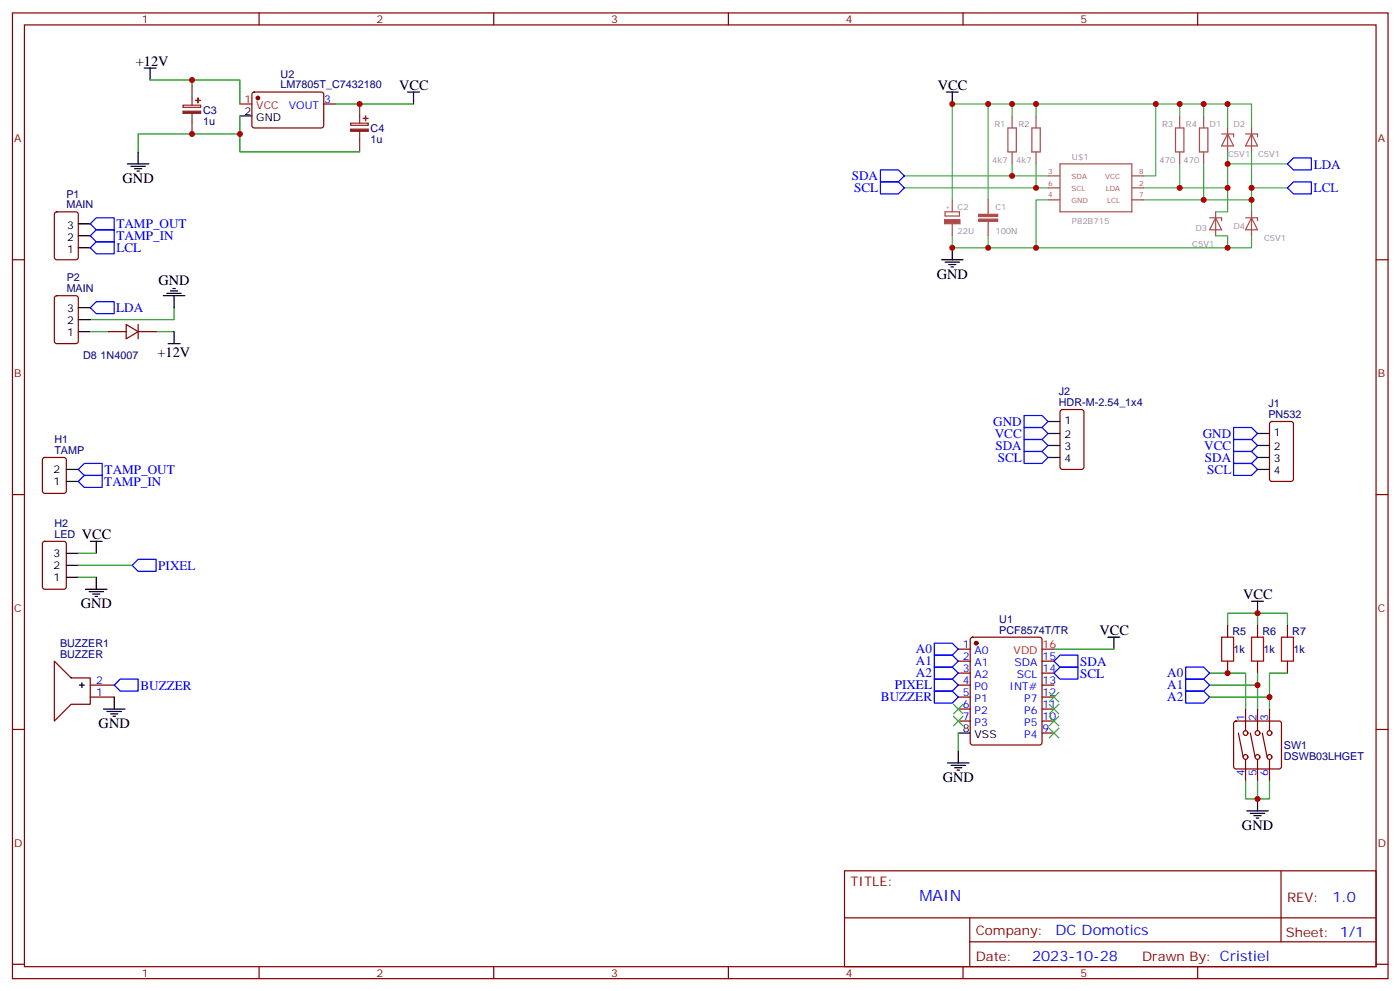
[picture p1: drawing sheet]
<svg xmlns="http://www.w3.org/2000/svg" width="413mm" height="292mm" viewBox="0 0 413 292" stroke-linecap="round" stroke-linejoin="round" font-family="sans-serif">
<g fill="none" stroke="#870000" stroke-width=".35">
<path d="M3.7 3.8h405.3v284.3h-405.3zM7.2 7.3h398.3v277.3h-398.3zM76.3 3.8v3.5M145.5 3.8v3.5M214.6 3.8v3.5M283.8 3.8v3.5M352.9 3.8v3.5M74.5 27.3l.4-.2h20.1l.4 .7-.1 9.4-.6 .5-20-.1-.5-.6v-9.2zM95.4 30.6h3.5M3.7 76.5h3.5M16.3 62.6l.4-.2h5.7l.6 .4 .1 13-.5 .6-5.9 .1-.6-.5-.1-12.9zM405.5 76.5h3.5"/>
<path d="M16.3 87.3l.4-.2h5.7l.6 .4 .1 13-.5 .6-5.9 .1-.6-.5-.1-12.9zM31.9 97.6h5.3M37.2 95.5l3.5 2.1-3.5 2.2zM40.7 95.5v4.3M40.7 97.6h5.3M12.7 134.9l.5-.2h5.6l.7 .4v9.5l-.4 .6-5.9 .1-.7-.5v-9.4zM312.6 120.8l.5-.2h5.6l.6 .4 .1 16.5-.5 .7h-5.8l-.7-.4-.1-16.5zM374.3 124.3l.5-.2h5.6l.7 .4v16.5l-.4 .7h-5.9l-.7-.4v-16.5zM3.7 145.6h3.5M12.7 159.6l.5-.2h5.6l.7 .4v13l-.4 .6-5.9 .1-.7-.5v-12.9zM405.5 145.6h3.5M16 194.7l5 4.9h5.6v7.8h-5.6l-5 4.9z"/>
<path d="M282.4 191.1h3.5M282.4 194.7h3.5M282.4 198.2h3.5M286.1 187.8l.5-.2h19.8l.6 .4 .1 30.7-.5 .6-20 .1-.7-.5v-30.6zM307.1 194.7h3.5M307.1 198.2h3.5M361.7 184.1v3.5M361.7 194.7v3.5M370.6 184.1v3.5M370.6 194.7v3.5M379.4 184.1v3.5M379.4 194.7v3.5"/>
<path d="M3.7 214.8h3.5M26.6 201.7h7.1M26.6 205.2h7.1M282.4 201.7h3.5M282.4 205.2h3.5M282.4 208.8h3.5M282.4 212.3h3.5M307.1 201.7h3.5M307.1 205.2h3.5M307.1 208.8h3.5M307.1 212.3h3.5M307.1 215.8h3.5"/>
<path d="M363.7 212.5l.5-.2h12.7l.5 .2 .2 .5v12.7l-.2 .5-.5 .2h-12.7l-.5-.2-.2-.5v-12.7zM364.9 215.8l1.4 7.1M367 208.8v6.3M368.4 215.8l1.5 7.1M370.6 208.8v6.3M372 215.8l1.4 7.1M374.1 208.8v6.3M405.5 214.8h3.5M367 223.6v6.3M370.6 223.6v6.3M374.1 223.6v6.3M248.8 256.4h156.7v28.2h-156.7z"/>
<path d="M377.5 256.4v20.9M248.9 270.2h156.5M285.8 277.3h119.6M285.8 270.2v14.2M3.7 283.9h3.5M76.3 284.6v3.5M145.5 284.6v3.5M214.6 284.6v3.5M283.8 284.6v3.5M352.9 284.6v3.5M405.5 283.9h3.5"/>
<circle cx="367" cy="215.8" r=".71"/>
<circle cx="370.6" cy="215.8" r=".71"/>
<circle cx="374.1" cy="215.8" r=".71"/>
<circle cx="367" cy="222.9" r=".71"/>
<circle cx="370.6" cy="222.9" r=".71"/>
<circle cx="374.1" cy="222.9" r=".71"/>
</g>
<g fill="none" stroke="#4aa64a" stroke-width=".35">
<path d="M291.2 30.6v28.2M298.2 30.6v3.5M305.3 30.6v3.5M340.6 30.6h28.2v7.1M347.6 30.6v3.5M354.7 30.6v3.5M361.7 30.6v7.1M266.5 55.3h42.3M266.5 51.8h42.3M298.2 48.3v3.5M305.3 48.3v7M308.8 58.8h-3.5v14.2h-14.1"/>
<path d="M337 51.8h3.6v-21.2h-60v28.2M347.6 48.3v7M354.7 48.3v10.5M361.7 55.3v7.1h-3.5M361.7 44.7v3.6M368.8 44.7v10.6M368.8 58.8v3.6M379.4 55.3h-10.6v3.5h-31.8M379.4 48.3h-17.7v7h-24.7M280.6 69.4v3.6h10.6v-3.6M358.2 69.4h3.5v3.6M368.8 69.4v3.6h-63.5"/>
</g>
<g fill="none" stroke="#a64a4a" stroke-width=".35">
<path d="M297 37.7h2.5v7h-2.5zM298.2 34.1v3.5M304.1 37.7h2.4v7h-2.4zM305.3 34.1v3.5M346.4 37.7h2.5v7h-2.5zM347.6 34.1v3.5M353.4 37.7h2.5v7h-2.5zM354.7 34.1v3.5M360 39.4h3.5v.9M361.7 39.4l1.8 3.6h-3.5zM361.7 37.7v3.4M367 39.4h3.6v.9"/>
<path d="M368.8 37.7v3.4M368.8 39.4l1.8 3.6h-3.6zM280.6 58.8v3.5M291.2 58.8v4.3M298.2 44.8v3.5M305.3 44.8v3.5M308.8 51.8h3.5M308.8 55.3h3.5M308.8 58.8h3.5M312.3 48.3h21.2v14.1h-21.2zM333.6 51.8h3.4M333.6 55.3h3.4"/>
<path d="M333.6 58.8h3.4M347.6 44.8v3.5M354.7 44.8v3.5M361.7 41.3v3.4M368.8 41.3v3.4M278.5 62.4h4.2v1.2h-4.2zM280.6 66v3.4M291.2 65.2v4.2M356.4 64.1h3.6v.9M358.2 64.1l1.8 3.6h-3.6zM358.2 62.4v3.4M358.2 66v3.4"/>
<path d="M367 64.1h3.6v.9M368.8 64.1l1.8 3.6h-3.6zM368.8 62.4v3.4M368.8 66v3.4"/>
</g>
<g fill="#a64a4a" stroke="#a64a4a" stroke-width=".29">
<path d="M278.3 64.7h4.6v1.2h-4.6z"/>
<path d="M288.4 64.5h5.6v.7h-5.6z"/>
<path d="M288.4 63.1h5.6v.7h-5.6z"/>
</g>
<g fill="none" stroke="#00f" stroke-width=".35">
<path d="M259.4 50h5.3l1.8 1.8-1.8 1.8h-5.3zM259.4 53.6h5.3l1.8 1.7-1.8 1.8h-5.3zM379.4 48.3l1.7-1.8h5.3v3.5h-5.3zM379.4 55.3l1.7-1.7h5.3v3.5h-5.3zM26.6 73l1.8-1.8h5.3v3.5h-5.3zM26.6 69.4l1.8-1.7h5.3v3.5h-5.3zM26.6 65.9l1.8-1.8h5.3v3.6h-5.3zM26.6 90.6l1.8-1.8h5.3v3.6h-5.3zM23.1 138.2l1.7-1.7h5.3v3.5h-5.3zM301.8 132.9h5.3l1.7 1.8-1.7 1.8h-5.3zM301.8 129.4h5.3l1.7 1.8-1.7 1.7h-5.3zM301.8 125.9h5.3l1.7 1.7-1.7 1.8h-5.3z"/>
<path d="M301.8 122.3h5.3l1.7 1.8-1.7 1.8h-5.3zM363.5 125.9h5.3l1.8 1.7-1.8 1.8h-5.3zM363.5 129.4h5.3l1.8 1.8-1.8 1.7h-5.3zM363.5 132.9h5.3l1.8 1.8-1.8 1.8h-5.3zM363.5 136.5h5.3l1.8 1.7-1.8 1.8h-5.3zM23.1 141.7l1.7-1.7h5.3v3.5h-5.3zM38.9 166.4l1.8-1.7h5.3v3.5h-5.3zM275.3 196.4h5.3l1.8 1.8-1.8 1.8h-5.3zM275.3 192.9h5.3l1.8 1.8-1.8 1.7h-5.3zM275.3 189.4h5.3l1.8 1.7-1.8 1.8h-5.3zM275.3 200h5.3l1.8 1.7-1.8 1.8h-5.3zM310.6 198.2l1.7-1.8h5.3v3.6h-5.3z"/>
<path d="M310.6 194.7l1.7-1.8h5.3v3.5h-5.3zM349.4 196.4h5.3l1.7 1.8-1.7 1.8h-5.3zM349.4 200h5.3l1.7 1.7-1.7 1.8h-5.3zM33.7 201.7l1.7-1.7h5.3v3.5h-5.3zM275.3 203.5h5.3l1.8 1.7-1.8 1.8h-5.3zM349.4 203.5h5.3l1.7 1.7-1.7 1.8h-5.3z"/>
</g>
<g fill="none" stroke="#000" stroke-width=".35">
<path d="M42.5 20h3.5M44.2 20v3.6M70.7 34.1h3.5M120.1 27.1h3.5M121.8 27.1v3.5M278.8 27.1h3.6M280.6 27.1v3.5M37.5 48.3h6.4M38.6 49h4.2M39.7 49.7h2.1M40.4 50.4h.7M40.7 44.7v3.6"/>
<path d="M23.1 69.4h3.5M23.1 73h3.5M23.1 65.9h3.5M277.4 76.5h6.4M278.5 77.2h4.2M279.5 77.9h2.2M280.2 78.6h.8M280.6 73v3.5M23.1 94.1h3.5M23.1 97.6h3.5M23.1 90.6h3.5M48.1 87.1h6.4"/>
<path d="M49.2 86.4h4.2M50.2 85.7h2.2M50.9 84.9h.7M51.3 87.1v3.5M51.3 97.6v3.6M49.5 101.2h3.6M19.5 138.2h3.6M308.8 127.6h3.5M308.8 131.2h3.5M308.8 134.7h3.5M308.8 124.1h3.5M370.6 127.6h3.5"/>
<path d="M370.6 131.2h3.5M370.6 134.7h3.5M370.6 138.2h3.5M19.5 141.7h3.6M26.6 159.4h3.5M28.4 159.4v3.5M19.5 162.9h3.6M19.5 170h3.6M19.5 166.4h3.6M25.2 173.5h6.3M26.2 174.2h4.3M27.3 174.9h2.1"/>
<path d="M28 175.6h.7M28.4 170v3.5M368.8 177h3.5M370.6 177v3.6M326.5 187.6h3.5M328.2 187.6v3.5M23.4 201.7h1.4M24.1 201v1.4M30.5 208.8h6.3M31.5 209.5h4.3M32.6 210.2h2.1M33.3 210.9h.7"/>
<path d="M33.7 205.2v3.6M282.4 215.8h3.5M279.2 224.6h6.3M280.2 225.4h4.3M281.3 226.1h2.1M282 226.8h.7M282.4 221.1v3.5M367.4 238.8h6.3M368.4 239.5h4.3M370.6 235.2v3.6M369.5 240.2h2.1M370.2 240.9h.7"/>
</g>
<g fill="#870000" stroke="#870000" stroke-width=".35">
<circle cx="287.7" cy="189.4" r=".53"/>
<circle cx="76" cy="28.9" r=".53"/>
</g>
<path d="M70.7 30.6h3.5M307.1 191.1h3.5" fill="none" stroke="#f00" stroke-width=".35"/>
<g fill="none" stroke="#008700" stroke-width=".35">
<path d="M44.2 23.6h12.4v1.7M56.6 23.6h14.1v7M70.7 34.1v5.3h-30v5.3M70.7 39.4v5.3h35.3M98.9 30.6h22.9M26.6 97.6h5.3M46 97.6h5.3M51.3 90.6v3.5h-24.7M23.1 166.4h15.8M23.1 162.9h5.3M23.1 170h5.3M310.6 191.1h17.6"/>
<path d="M356.4 198.2h10.6v10.6M361.7 184.1v-3.5h17.7v3.5M370.6 180.6v3.5M370.6 198.2v10.6M379.4 198.2h-5.3v10.6M282.4 215.8v5.3M356.4 201.7h14.2M356.4 205.2h17.7M367 229.9v5.3h3.6M370.6 229.9v5.3h3.5v-5.3"/>
</g>
<path d="M360 187.6h3.5v7.1h-3.5zM368.8 187.6h3.5v7.1h-3.5zM377.6 187.6h3.5v7.1h-3.5z" fill="none" stroke="#a10000" stroke-width=".35"/>
<path d="M53.9 31h5.2v.6h-5.2zM56.6 25.3v5.7M56.6 33.4v6M103.3 36.3h5.2v.6h-5.2zM106 30.6v5.7M106 38.7v6" fill="none" stroke="#8c2424" stroke-width=".35"/>
<g fill="#8c2424" stroke="#8c2424" stroke-width=".35">
<path d="M53.9 32.7h5.2v.7h-5.2z"/>
<path d="M57.6 29.6h1.5z"/>
<path d="M58.3 28.9v1.4z"/>
<path d="M103.3 38h5.2v.7h-5.2z"/>
<path d="M107 34.9h1.4z"/>
<path d="M107.7 34.1v1.5z"/>
</g>
<path d="M281 210.9l2.8 2.8M281 207.4l2.8 2.8M283.8 210.9l-2.8 2.8M283.8 207.4l-2.8 2.8M309.2 203.8l2.8 2.9M309.2 207.4l2.8 2.8M309.2 210.9l2.8 2.8M309.2 214.4l2.8 2.8M312 203.8l-2.8 2.9M312 207.4l-2.8 2.8M312 210.9l-2.8 2.8M312 214.4l-2.8 2.8" fill="none" stroke="#3c3" stroke-width=".35"/>
<g fill="#c00">
<circle cx="368.8" cy="55.3" r=".88"/>
<circle cx="368.8" cy="58.8" r=".88"/>
<circle cx="354.7" cy="58.8" r=".88"/>
<circle cx="361.7" cy="48.3" r=".88"/>
<circle cx="361.7" cy="55.3" r=".88"/>
<circle cx="347.6" cy="55.3" r=".88"/>
<circle cx="305.3" cy="55.3" r=".88"/>
<circle cx="298.2" cy="51.8" r=".88"/>
<circle cx="291.2" cy="73" r=".88"/>
<circle cx="305.3" cy="30.6" r=".88"/>
<circle cx="298.2" cy="30.6" r=".88"/>
<circle cx="291.2" cy="30.6" r=".88"/>
<circle cx="340.6" cy="30.6" r=".88"/>
<circle cx="354.7" cy="30.6" r=".88"/>
<circle cx="347.6" cy="30.6" r=".88"/>
<circle cx="361.7" cy="30.6" r=".88"/>
<circle cx="305.3" cy="73" r=".88"/>
<circle cx="361.7" cy="73" r=".88"/>
<circle cx="280.6" cy="30.6" r=".88"/>
<circle cx="280.6" cy="73" r=".88"/>
<circle cx="370.6" cy="180.6" r=".88"/>
<circle cx="361.7" cy="198.2" r=".88"/>
<circle cx="370.6" cy="201.7" r=".88"/>
<circle cx="374.1" cy="205.2" r=".88"/>
<circle cx="370.6" cy="235.2" r=".88"/>
<circle cx="56.6" cy="39.4" r=".88"/>
<circle cx="56.6" cy="23.6" r=".88"/>
<circle cx="106" cy="30.6" r=".88"/>
<circle cx="70.7" cy="39.4" r=".88"/>
</g>
<text font-size="4.6" fill="#00f" x="270.9" y="265.4">MAIN</text>
<g font-size="4.2">
<text x="40" y="19.3">+12V</text>
<text x="117.6" y="26.4">VCC</text>
<text x="276.4" y="26.4">VCC</text>
<text x="36.1" y="53.9">GND</text>
<text x="46.7" y="83.9">GND</text>
<text x="276" y="82.1">GND</text>
<text x="46.4" y="105.1">+12V</text>
<text x="24.1" y="158.7">VCC</text>
<text x="23.8" y="179.1">GND</text>
<text x="366.3" y="176.3">VCC</text>
<text x="324" y="186.9">VCC</text>
<text x="29.1" y="214.4">GND</text>
<text x="277.8" y="230.3">GND</text>
<text x="366" y="244.4">GND</text>
</g>
<g font-size="4.2" fill="#00f">
<text x="392.6" y="265.7">1.0</text>
<text x="311" y="275.2">DC Domotics</text>
<text x="304.1" y="283">2023-10-28</text>
</g>
<g font-size="3.9" fill="#00f">
<text x="251" y="53.1">SDA</text>
<text x="387.1" y="49.6">LDA</text>
<text x="251.7" y="56.6">SCL</text>
<text x="387.1" y="56.7">LCL</text>
<text x="34.3" y="67.3">TAMP_OUT</text>
<text x="34.3" y="70.8">TAMP_IN</text>
<text x="34.3" y="74.3">LCL</text>
<text x="34.3" y="91.8">LDA</text>
<text x="292.7" y="125.4">GND</text>
<text x="293.1" y="128.9">VCC</text>
<text x="354.4" y="128.9">GND</text>
<text x="293.3" y="132.4">SDA</text>
<text x="294" y="135.9">SCL</text>
<text x="354.9" y="132.4">VCC</text>
<text x="355.1" y="136">SDA</text>
<text x="30.7" y="143">TAMP_IN</text>
<text x="30.8" y="139.4">TAMP_OUT</text>
<text x="355.7" y="139.5">SCL</text>
<text x="46.7" y="167.8">PIXEL</text>
<text x="269.9" y="195.9">A1</text>
<text x="269.9" y="192.4">A0</text>
<text x="318.3" y="196">SDA</text>
<text x="41.4" y="203">BUZZER</text>
<text x="263.7" y="203">PIXEL</text>
<text x="269.9" y="199.4">A2</text>
<text x="318.3" y="199.6">SCL</text>
<text x="344" y="199.4">A0</text>
<text x="344" y="203">A1</text>
<text x="259.6" y="206.5">BUZZER</text>
<text x="344" y="206.5">A2</text>
</g>
<g font-size="3.9" fill="#800">
<text x="250.6" y="261">TITLE:</text>
<text x="379.2" y="265.7">REV:</text>
<text x="287.5" y="275.2">Company:</text>
<text x="378.9" y="275.8">Sheet: 1/1</text>
<text x="287.5" y="282.9">Date:</text>
<text x="336.6" y="282.9">Drawn By: Cristiel</text>
</g>
<g font-size="3.2" fill="#800">
<text x="41.8" y="6.8">1</text>
<text x="110.9" y="6.8">2</text>
<text x="180.1" y="6.8">3</text>
<text x="249.2" y="6.8">4</text>
<text x="318.3" y="6.8">5</text>
<text x="4.2" y="41.9">A</text>
<text x="406" y="41.9">A</text>
<text x="4.2" y="111.1">B</text>
<text x="406" y="111.1">B</text>
<text x="4.2" y="180.2">C</text>
<text x="406" y="180.2">C</text>
<text x="4.2" y="249.3">D</text>
<text x="406" y="249.3">D</text>
<text x="41.8" y="287.6">1</text>
<text x="110.9" y="287.6">2</text>
<text x="180.1" y="287.6">3</text>
<text x="249.2" y="287.6">4</text>
<text x="318.3" y="287.6">5</text>
</g>
<g font-size="3.2" fill="#000080">
<text x="82.7" y="22.9">U2</text>
<text x="82.7" y="26">LM7805T_C7432180</text>
<text x="59.8" y="33.5">C3</text>
<text x="59.8" y="36.7">1u</text>
<text x="109.2" y="38.8">C4</text>
<text x="109.2" y="42">1u</text>
<text x="19.6" y="58.2">P1</text>
<text x="19.6" y="61.3">MAIN</text>
<text x="19.6" y="82.8">P2</text>
<text x="19.6" y="86">MAIN</text>
<text x="24.5" y="105.8">D8</text>
<text x="29.7" y="105.8">1N4007</text>
<text x="312" y="119.5">HDR-M-2.54_1x4</text>
<text x="312" y="116.3">J2</text>
<text x="373.8" y="119.8">J1</text>
<text x="373.8" y="123">PN532</text>
<text x="16" y="130.5">H1</text>
<text x="16" y="133.6">TAMP</text>
<text x="16" y="155.1">H2</text>
<text x="16" y="158.3">LED</text>
<text x="294.4" y="183.4">U1</text>
<text x="17.7" y="190.4">BUZZER1</text>
<text x="294.4" y="186.5">PCF8574T/TR</text>
<text x="363.2" y="187">R5</text>
<text x="372" y="187">R6</text>
<text x="380.8" y="187">R7</text>
<text x="17.7" y="193.6">BUZZER</text>
<text x="363.5" y="192.3">1k</text>
<text x="372.3" y="192.3">1k</text>
<text x="381.1" y="192.3">1k</text>
<text x="378.3" y="220.5">SW1</text>
<text x="378.3" y="223.7">DSWB03LHGET</text>
</g>
<g font-size="3.2">
<text x="72" y="33.8">2</text>
<text x="75.5" y="35.6">GND</text>
<text x="19.7" y="70.8">2</text>
<text x="19.7" y="67.3">3</text>
<text x="19.7" y="74.4">1</text>
<text x="19.7" y="95.5">2</text>
<text x="19.7" y="92">3</text>
<text x="19.7" y="99.1">1</text>
<text x="313.7" y="124.8">1</text>
<text x="313.7" y="129">2</text>
<text x="375.4" y="128.3">1</text>
<text x="313.7" y="132.6">3</text>
<text x="313.7" y="136.1">4</text>
<text x="375.4" y="132.6">2</text>
<text x="375.4" y="136.1">3</text>
<text x="15.8" y="142.8">1</text>
<text x="15.8" y="139.3">2</text>
<text x="375.4" y="139.6">4</text>
<text x="15.8" y="164">3</text>
<text x="15.8" y="167.5">2</text>
<text x="15.8" y="171">1</text>
<text x="283.7" y="215.5">8</text>
<text x="287.2" y="217.2">VSS</text>
</g>
<g font-size="3.2" fill="#f00">
<text x="72" y="30.3">1</text>
<text x="75.5" y="32">VCC</text>
<text x="307.2" y="190.8">16</text>
<text x="298.7" y="192.5">VDD</text>
</g>
<g font-size="3.2" fill="#00f">
<text x="85.1" y="32">VOUT</text>
<text x="95.6" y="30.3">3</text>
<text x="283.7" y="190.8">1</text>
<text x="283.7" y="194.3">2</text>
<text x="283.7" y="197.8">3</text>
<text x="287.2" y="192.5">A0</text>
<text x="287.2" y="196.1">A1</text>
<text x="299" y="196.1">SDA</text>
<text x="307.2" y="197.8">14</text>
<text x="307.2" y="194.3">15</text>
<text x="28.4" y="201.4">2</text>
<text x="283.7" y="201.4">4</text>
<text x="287.2" y="199.6">A2</text>
<text x="287.2" y="203.1">P0</text>
<text x="297.5" y="203.1">INT#</text>
<text x="299.6" y="199.6">SCL</text>
<text x="307.2" y="201.4">13</text>
<text x="28.4" y="204.9">1</text>
<text x="283.7" y="204.9">5</text>
<text x="283.7" y="208.4">6</text>
<text x="287.2" y="206.7">P1</text>
<text x="301.8" y="206.7">P7</text>
<text x="307.2" y="208.4">11</text>
<text x="307.2" y="204.9">12</text>
<text x="283.7" y="211.9">7</text>
<text x="287.2" y="210.2">P2</text>
<text x="287.2" y="213.7">P3</text>
<text x="301.8" y="213.7">P5</text>
<text x="301.8" y="210.2">P6</text>
<text x="307.2" y="215.5">9</text>
<text x="307.2" y="211.9">10</text>
<text x="366.7" y="212.3" transform="rotate(-90 366.7 212.3)">1</text>
<text x="370.2" y="212.3" transform="rotate(-90 370.2 212.3)">2</text>
<text x="373.7" y="212.3" transform="rotate(-90 373.7 212.3)">3</text>
<text x="301.8" y="217.2">P4</text>
<text x="366.7" y="228.4" transform="rotate(-90 366.7 228.4)">4</text>
<text x="370.2" y="228.4" transform="rotate(-90 370.2 228.4)">5</text>
<text x="373.7" y="228.4" transform="rotate(-90 373.7 228.4)">6</text>
</g>
<g font-size="2.5" fill="#838383">
<text x="293" y="37.4">R1</text>
<text x="300.1" y="37.4">R2</text>
<text x="342.4" y="37.4">R3</text>
<text x="349.5" y="37.4">R4</text>
<text x="356.4" y="37.4">D1</text>
<text x="363.5" y="37.4">D2</text>
<text x="315.9" y="47.2">U$1</text>
<text x="361.9" y="46.3">C5V1</text>
<text x="370.7" y="46.3">C5V1</text>
<text x="292.3" y="48">4k7</text>
<text x="299.4" y="48">4k7</text>
<text x="341.7" y="48">470</text>
<text x="348.7" y="48">470</text>
<text x="282.2" y="61.7">C2</text>
<text x="293.3" y="61.8">C1</text>
<text x="315.9" y="65.9">P82B715</text>
<text x="282.2" y="68.8">22U</text>
<text x="293.3" y="68.9">100N</text>
<text x="352.2" y="68.1">D3</text>
<text x="363.5" y="67.4">D4</text>
<text x="372.5" y="71">C5V1</text>
<text x="351.3" y="72.7">C5V1</text>
</g>
<g font-size="2.1" fill="#a54b4b">
<text x="308.9" y="51.1">3</text>
<text x="315.8" y="52.8">SDA</text>
<text x="325.7" y="52.8">VCC</text>
<text x="335.7" y="51.1">8</text>
<text x="308.9" y="54.6">6</text>
<text x="308.9" y="58.1">4</text>
<text x="315.8" y="56.4">SCL</text>
<text x="315.8" y="59.9">GND</text>
<text x="325.8" y="56.4">LDA</text>
<text x="326.3" y="59.9">LCL</text>
<text x="335.7" y="58.1">7</text>
<text x="335.7" y="54.6">2</text>
</g>
<text font-size="1.8" fill="#a54b4b" x="279.8" y="61.8" transform="rotate(-90 279.8 61.8)">+</text>
</svg>
